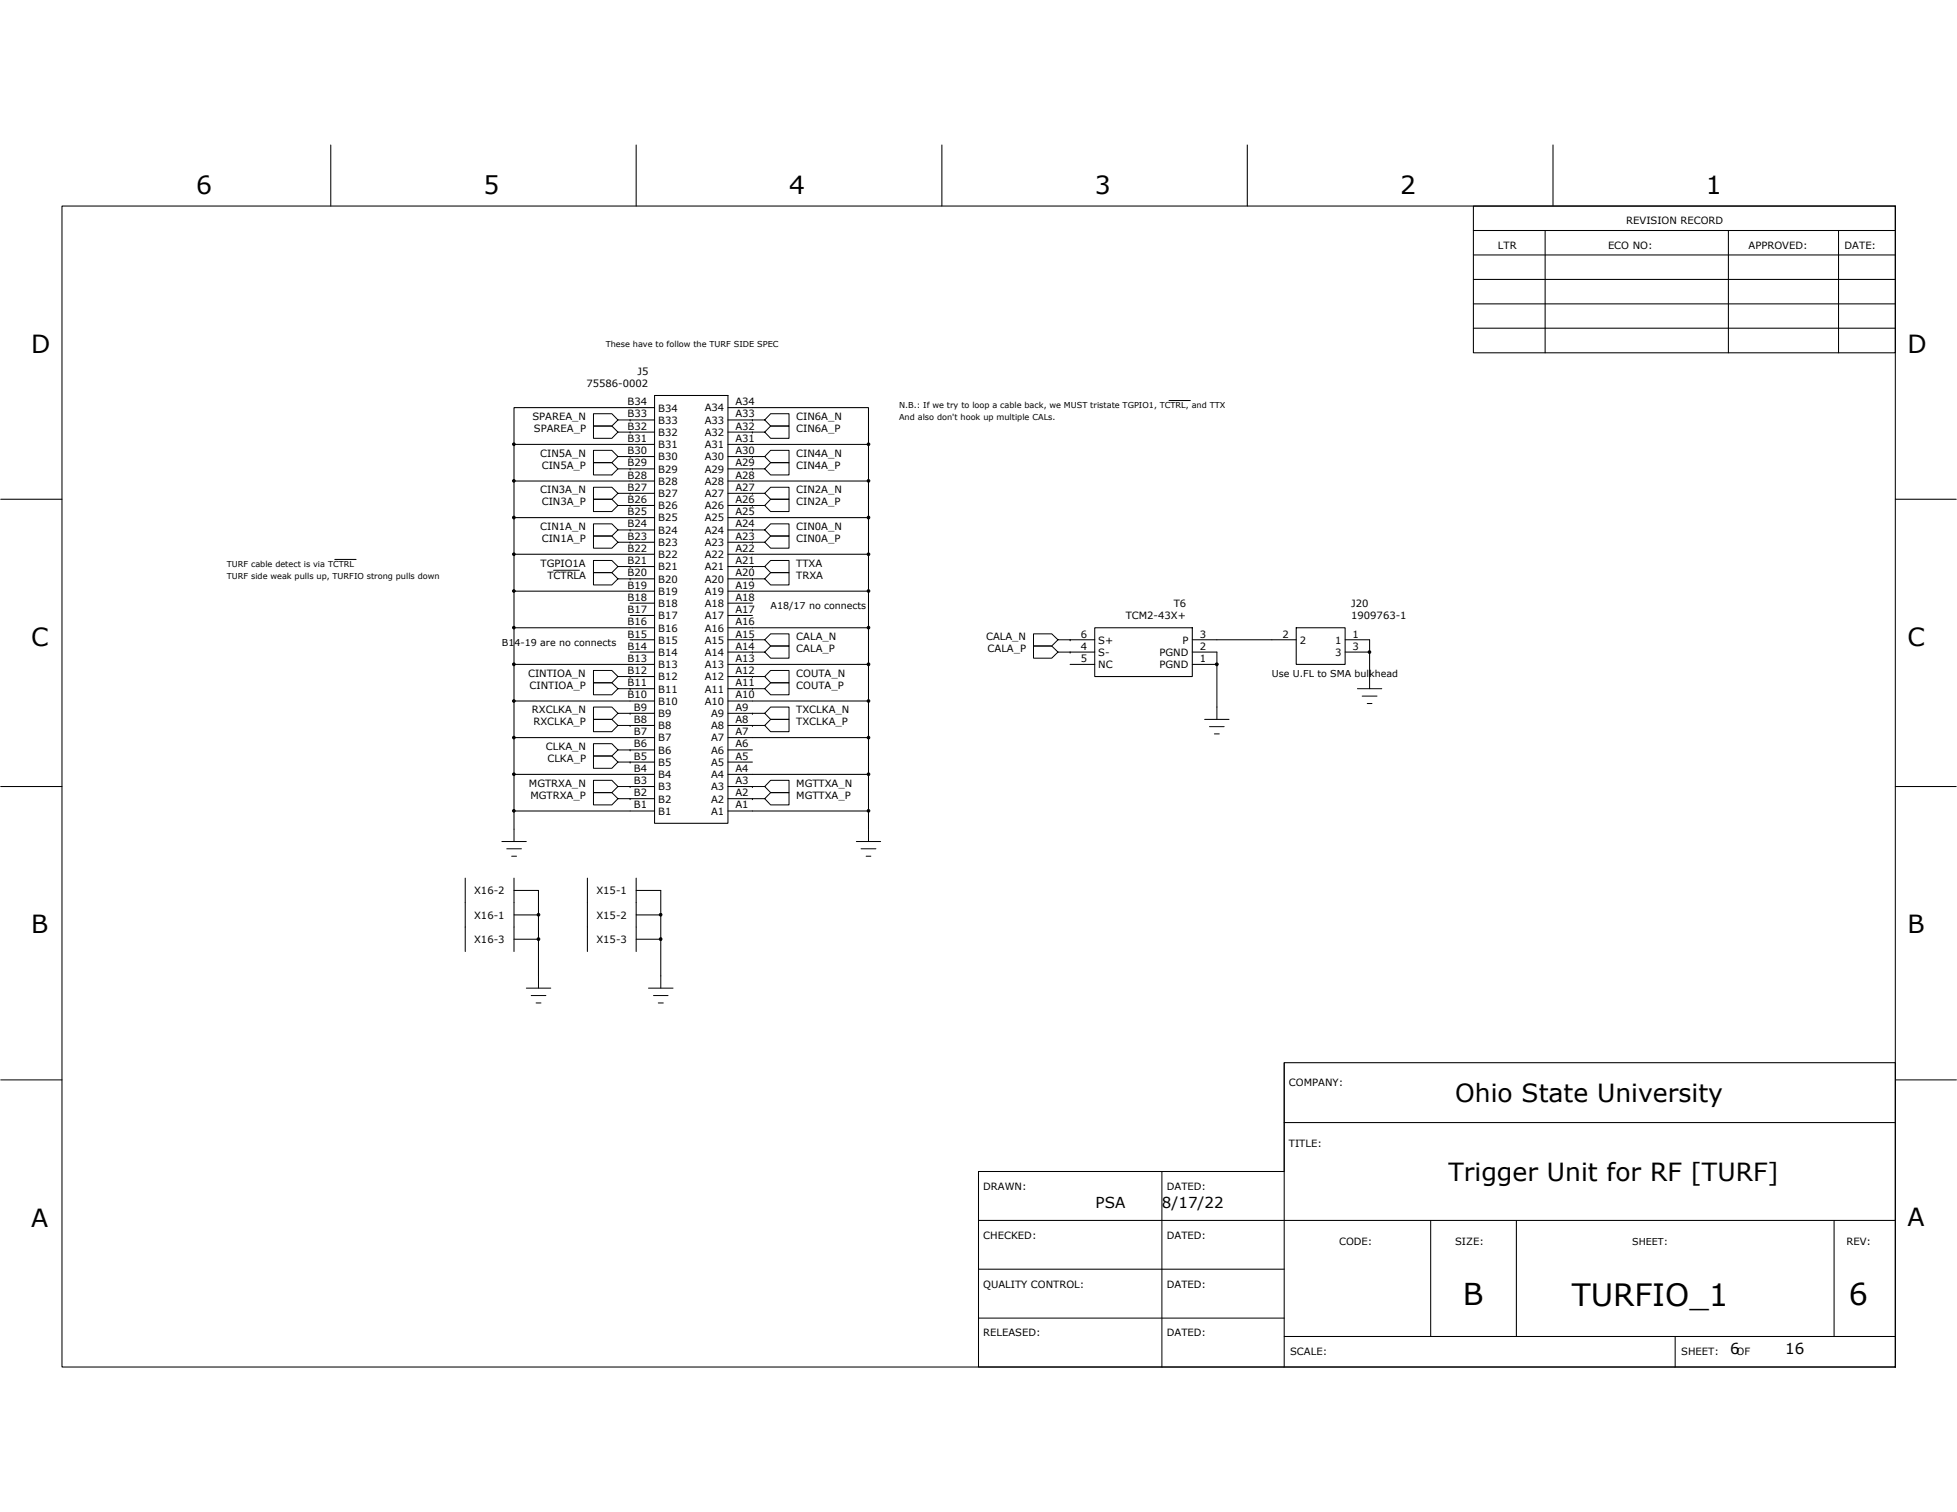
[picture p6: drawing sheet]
<svg xmlns="http://www.w3.org/2000/svg" width="279mm" height="216mm" viewBox="0 0 279 216" stroke-linecap="round" stroke-linejoin="round" font-family="sans-serif">
<g fill="none" stroke="#000" stroke-width=".15">
<path d="M8.8 29.4h261.8v165.8h-261.8zM47.2 20.7v8.7M90.8 20.7v8.7M134.5 20.7v8.7M178.1 20.7v8.7M210.4 32.9h60.2M210.4 36.4h60.2M210.4 39.9h60.2M210.4 29.4h60.2v21h-60.2zM220.6 32.9v17.5M221.7 20.7v8.7M246.8 32.9v17.5"/>
<path d="M262.5 32.9v17.5M90 60h.1M90 60h3.5M93.5 58.2h-20.1v5.3M93.5 56.5h10.4v61.1h-10.4zM103.9 58.2h20.1v5.3M103.9 60h3.5M107.4 60h.1M210.4 43.4h60.2M210.4 46.9h60.2M.1 71.3h8.7M73.4 79.1v5.3h20.1"/>
<path d="M90 77.4h.1M90 75.7h.1M90 61.7h.1M90 72.2h.1M90 70.4h.1M90 67h.1M90 65.2h.1M90 77.4h3.5M90 75.7h3.5M90 72.2h3.5M90 70.4h3.5M90 67h3.5"/>
<path d="M90 65.2h3.5M90 61.7h3.5M93.5 63.5h-20.1v10.4M93.5 73.9h-20.1v5.2M93.5 79.1h-20.1M93.5 68.7h-20.1M103.9 63.5h20.1v10.4M103.9 73.9h20.1v10.5M103.9 79.1h20.1M103.9 77.4h3.5M103.9 75.7h3.5M103.9 72.2h3.5"/>
<path d="M103.9 70.4h3.5M103.9 68.7h20.1M103.9 67h3.5M103.9 65.2h3.5M103.9 61.7h3.5M107.4 77.4h.1M107.4 75.7h.1M107.4 72.2h.1M107.4 70.4h.1M107.4 67h.1M107.4 65.2h.1M107.4 61.7h.1"/>
<path d="M270.6 71.3h8.7M73.4 84.4v5.2h20.1M73.4 89.6v10.5M90 82.7h.1M90 80.9h.1M90 98.3h3.5M90 96.6h3.5M90 93.1h3.5M90 91.4h3.5M90 87.9h3.5M90 86.1h3.5M90 82.7h3.5"/>
<path d="M90 80.9h3.5M90 98.3h.1M90 96.6h.1M93.5 94.9h-20.1M103.9 94.9h20.1v10.4M103.9 89.6h20.1v5.3M103.9 84.4h20.1v5.2M103.9 98.3h3.5M103.9 96.6h3.5M103.9 93.1h3.5M103.9 91.4h3.5M103.9 87.9h3.5"/>
<path d="M103.9 86.1h3.5M103.9 82.7h3.5M103.9 80.9h3.5M107.4 80.9h.1M107.4 82.7h.1M107.4 93.1h.1M107.4 91.4h.1M107.4 98.3h.1M107.4 96.6h.1M152.8 94.9h3.5M152.8 93.1h3.5M152.8 91.4h3.5"/>
<path d="M152.8 93.1h.1M152.8 91.4h.1M156.3 89.6h13.9v7h-13.9zM170.2 93.1h3.5v7.9M170.2 94.9h3.5M170.2 91.4h14.9M185.1 89.6h6.9v5.3h-6.9zM192 91.4h3.5v5.2M192 93.1h3.5M.1 112.3h8.7M90 114h.1M90 112.3h.1"/>
<path d="M90 108.8h.1M90 107.1h.1M90 103.6h.1M90 101.9h.1M90 112.3h3.5M90 114h3.5M90 108.8h3.5M90 107.1h3.5M90 103.6h3.5M90 101.9h3.5M93.5 100.1h-20.1v5.2M93.5 105.3h-20.1v10.5"/>
<path d="M93.5 115.8h-20.1v2.6M93.5 110.6h-20.1M103.9 105.3h20.1v5.3M103.9 110.6h20.1v5.2M103.9 115.8h20.1v2.6M103.9 112.3h3.5M103.9 114h3.5M103.9 108.8h3.5M103.9 107.1h3.5M103.9 103.6h3.5M103.9 101.9h3.5M103.9 100.1h20.1"/>
<path d="M107.4 114h.1M107.4 112.3h.1M107.4 103.6h.1M107.4 101.9h.1M270.6 112.3h8.7M66.4 125.4v10.5M73.4 127.1h3.5v12.3M73.4 130.6h3.5M73.4 134.1h3.5M73.4 125.4v10.5M83.9 125.4v10.5M90.8 127.1h3.5v12.3"/>
<path d="M90.8 125.4v10.5M90.8 130.6h3.5M90.8 134.1h3.5M.1 154.2h8.7M183.3 151.7v43.5M270.6 154.2h8.7M139.7 167.3h43.6v-15.6h87.3v43.5h-130.9zM139.7 174.3h130.9M165.9 167.3v27.9M183.3 160.3h87.3M204.3 174.3v16.5M216.5 174.3v16.5"/>
<path d="M261.9 174.3v16.5M139.7 181.2h43.6M139.7 188.2h43.6M183.3 190.8h87.3M239.2 190.8v4.4"/>
</g>
<g fill="none" stroke="#000" stroke-width=".14">
<path d="M88.2 60l-.8-.9h-2.7v1.7h2.7l.8-.8h1.8M107.4 60h1.8l.8 .8h2.6v-1.7h-2.6l-.8 .9M166.9 57.2h3M47.8 79.9h3M88.2 77.4l-.8-.9h-2.7v1.8h2.7l.8-.9h1.8M88.2 75.7l-.8-.9h-2.7v1.7h2.7l.8-.8h1.8M88.2 61.7l-.8-.9h-2.7v1.8h2.7l.8-.9h1.8M88.2 72.2l-.8-.9h-2.7v1.7h2.7l.8-.8h1.8M88.2 70.4l-.8-.8h-2.7v1.7h2.7l.8-.9h1.8M88.2 65.2l-.8-.9h-2.7v1.8h2.7l.8-.9h1.8M90 67h-1.8l-.8 .8h-2.7v-1.7h2.7l.8 .9M107.4 77.4h1.8l.8 .9h2.6v-1.8h-2.6l-.8 .9"/>
<path d="M107.4 75.7h1.8l.8 .8h2.6v-1.7h-2.6l-.8 .9M107.4 72.2h1.8l.8 .8h2.6v-1.7h-2.6l-.8 .9M107.4 70.4h1.8l.8 .9h2.6v-1.7h-2.6l-.8 .8M107.4 67h1.8l.8 .8h2.6v-1.7h-2.6l-.8 .9M107.4 65.2h1.8l.8 .9h2.6v-1.8h-2.6l-.8 .9M107.4 61.7h1.8l.8 .9h2.6v-1.8h-2.6l-.8 .9M79 81.4h3.7M88.2 98.3l-.8-.8h-2.7v1.7h2.7l.8-.9h1.8M88.2 96.6l-.8-.9h-2.7v1.8h2.7l.8-.9h1.8M88.2 82.7l-.8-.9h-2.7v1.7h2.7l.8-.8h1.8M88.2 80.9l-.8-.9h-2.7v1.8h2.7l.8-.9h1.8M107.4 80.9h1.8l.8 .9h2.6v-1.8h-2.6l-.8 .9"/>
<path d="M107.4 93.1h1.8l.8 .9h2.6v-1.8h-2.6l-.8 .9M107.4 91.4h1.8l.8 .8h2.6v-1.7h-2.6l-.8 .9M107.4 98.3h1.8l.8 .9h2.6v-1.7h-2.6l-.8 .8M107.4 96.6h1.8l.8 .9h2.6v-1.8h-2.6l-.8 .9M107.4 82.7h1.8l.8 .8h2.6v-1.7h-2.6l-.8 .9M151 91.4l-.8-.9h-2.6v1.7h2.6l.8-.8h1.8M151 93.1l-.8-.9h-2.6v1.8h2.6l.8-.9h1.8M193.8 98.3h3.5M194.5 99.4h2.1M195.5 96.6v1.7M73.4 118.4v1.8M88.2 114l-.8-.8h-2.7v1.7h2.7l.8-.9h1.8"/>
<path d="M88.2 112.3l-.8-.9h-2.7v1.8h2.7l.8-.9h1.8M88.2 108.8l-.8-.9h-2.7v1.8h2.7l.8-.9h1.8M88.2 107.1l-.8-.9h-2.7v1.7h2.7l.8-.8h1.8M88.2 103.6l-.8-.9h-2.7v1.8h2.7l.8-.9h1.8M88.2 101.9l-.8-.9h-2.7v1.7h2.7l.8-.8h1.8M107.4 114h1.8l.8 .9h2.6v-1.7h-2.6l-.8 .8M107.4 112.3h1.8l.8 .9h2.6v-1.8h-2.6l-.8 .9M107.4 103.6h1.8l.8 .9h2.6v-1.8h-2.6l-.8 .9M107.4 101.9h1.8l.8 .8h2.6v-1.7h-2.6l-.8 .9M124 118.4v1.8M172 102.7h3.5M172.7 103.8h2.1"/>
<path d="M173.4 104.8h.7M173.7 101v1.7M195.2 100.5h.7M71.6 120.2h3.5M72.3 121.2h2.1M73 122.3h.7M76.9 139.4v1.7M94.3 139.4v1.7M122.3 120.2h3.4M122.9 121.2h2.2M123.7 122.3h.6M75.1 141.1h3.5"/>
<path d="M75.8 142.2h2.1M76.5 143.2h.7M92.6 141.1h3.5M93.3 142.2h2.1M94 143.2h.7"/>
</g>
<g fill="#000" stroke="#000" stroke-width=".14">
<path d="M73.2 73.8h.3v.2h-.3z" fill-rule="evenodd"/>
<path d="M123.9 73.8h.2v.2h-.2z" fill-rule="evenodd"/>
<path d="M73.2 94.7h.3v.3h-.3z" fill-rule="evenodd"/>
<path d="M123.9 94.7h.2v.3h-.2z" fill-rule="evenodd"/>
<path d="M76.7 134h.3v.2h-.3z" fill-rule="evenodd"/>
<path d="M94.2 134h.3v.2h-.3z" fill-rule="evenodd"/>
<circle cx="73.4" cy="63.4" r=".19"/>
<circle cx="73.4" cy="79.1" r=".19"/>
<circle cx="73.4" cy="68.7" r=".19"/>
<circle cx="124" cy="63.4" r=".19"/>
<circle cx="124" cy="68.7" r=".19"/>
<circle cx="124" cy="79.1" r=".19"/>
<circle cx="73.4" cy="89.6" r=".19"/>
<circle cx="73.4" cy="84.4" r=".19"/>
<circle cx="124" cy="89.6" r=".19"/>
<circle cx="124" cy="84.4" r=".19"/>
<circle cx="173.7" cy="94.9" r=".2"/>
<circle cx="195.5" cy="93.1" r=".19"/>
<circle cx="73.4" cy="110.6" r=".19"/>
<circle cx="73.4" cy="115.8" r=".19"/>
<circle cx="73.4" cy="100.1" r=".19"/>
<circle cx="73.4" cy="105.3" r=".19"/>
<circle cx="124" cy="110.6" r=".19"/>
<circle cx="124" cy="105.3" r=".19"/>
<circle cx="124" cy="115.8" r=".19"/>
<circle cx="124" cy="100.1" r=".19"/>
<circle cx="76.9" cy="130.6" r=".19"/>
<circle cx="94.3" cy="130.6" r=".19"/>
</g>
<text font-size="4.4" x="224.4" y="186.4">TURFIO_1</text>
<g font-size="4.3">
<text x="208.9" y="186.4">B</text>
<text x="264" y="186.4">6</text>
</g>
<g font-size="3.6">
<text x="28" y="27.7">6</text>
<text x="69" y="27.7">5</text>
<text x="112.6" y="27.7">4</text>
<text x="156.3" y="27.7">3</text>
<text x="199.9" y="27.7">2</text>
<text x="243.5" y="27.7">1</text>
<text x="4.5" y="50.4">D</text>
<text x="272.3" y="50.4">D</text>
<text x="4.5" y="92.2">C</text>
<text x="272.3" y="92.2">C</text>
<text x="4.5" y="133.2">B</text>
<text x="272.3" y="133.2">B</text>
<text x="207.8" y="157.3">Ohio State University</text>
<text x="206.8" y="168.6">Trigger Unit for RF [TURF]</text>
<text x="4.5" y="175.1">A</text>
<text x="272.3" y="175.1">A</text>
</g>
<g font-size="2.2">
<text x="156.4" y="172.5">PSA</text>
<text x="165.9" y="172.5">8/17/22</text>
<text x="247" y="193.4">6</text>
<text x="254.9" y="193.4">16</text>
</g>
<g font-size="1.4">
<text x="213.9" y="35.5">LTR</text>
<text x="229.6" y="35.5">ECO NO:</text>
<text x="232.2" y="32">REVISION RECORD</text>
<text x="249.6" y="35.5">APPROVED:</text>
<text x="263.4" y="35.5">DATE:</text>
<text x="91" y="53.5">J5</text>
<text x="76" y="60">SPAREA_N</text>
<text x="83.7" y="55.3">75586-0002</text>
<text x="89.6" y="59.6">B33</text>
<text x="89.6" y="57.9">B34</text>
<text x="94" y="58.8">B34</text>
<text x="100.6" y="58.8">A34</text>
<text x="105" y="59.6">A33</text>
<text x="105" y="57.9">A34</text>
<text x="113.7" y="60">CIN6A_N</text>
<text x="76.2" y="61.7">SPAREA_P</text>
<text x="77.1" y="65.2">CIN5A_N</text>
<text x="89.6" y="64.9">B30</text>
<text x="89.6" y="63.1">B31</text>
<text x="89.6" y="61.4">B32</text>
<text x="94" y="65.7">B30</text>
<text x="94" y="64">B31</text>
<text x="94" y="62.3">B32</text>
<text x="94" y="60.5">B33</text>
<text x="100.6" y="65.7">A30</text>
<text x="100.6" y="64">A31</text>
<text x="100.6" y="62.3">A32</text>
<text x="100.6" y="60.5">A33</text>
<text x="105" y="64.9">A30</text>
<text x="105" y="63.1">A31</text>
<text x="105" y="61.4">A32</text>
<text x="113.7" y="65.2">CIN4A_N</text>
<text x="113.7" y="61.7">CIN6A_P</text>
<text x="77.1" y="70.4">CIN3A_N</text>
<text x="77.3" y="67">CIN5A_P</text>
<text x="89.6" y="71.8">B26</text>
<text x="89.6" y="70.1">B27</text>
<text x="89.6" y="68.3">B28</text>
<text x="89.6" y="66.6">B29</text>
<text x="94" y="71">B27</text>
<text x="94" y="69.2">B28</text>
<text x="94" y="67.5">B29</text>
<text x="100.6" y="71">A27</text>
<text x="100.6" y="69.2">A28</text>
<text x="100.6" y="67.5">A29</text>
<text x="105" y="71.8">A26</text>
<text x="105" y="70.1">A27</text>
<text x="105" y="68.3">A28</text>
<text x="105" y="66.6">A29</text>
<text x="113.7" y="70.4">CIN2A_N</text>
<text x="113.7" y="67">CIN4A_P</text>
<text x="77.1" y="75.7">CIN1A_N</text>
<text x="77.3" y="77.4">CIN1A_P</text>
<text x="77.3" y="72.2">CIN3A_P</text>
<text x="89.6" y="77.1">B23</text>
<text x="89.6" y="75.3">B24</text>
<text x="89.6" y="73.6">B25</text>
<text x="94" y="78">B23</text>
<text x="94" y="76.2">B24</text>
<text x="94" y="74.5">B25</text>
<text x="94" y="72.7">B26</text>
<text x="100.6" y="78">A23</text>
<text x="100.6" y="76.2">A24</text>
<text x="100.6" y="74.5">A25</text>
<text x="100.6" y="72.7">A26</text>
<text x="105" y="77.1">A23</text>
<text x="105" y="75.3">A24</text>
<text x="105" y="73.6">A25</text>
<text x="113.7" y="77.4">CIN0A_P</text>
<text x="113.7" y="75.7">CIN0A_N</text>
<text x="113.7" y="72.2">CIN2A_P</text>
<text x="77.2" y="80.9">TGPIO1A</text>
<text x="78.1" y="82.7">TCTRLA</text>
<text x="89.6" y="82.3">B20</text>
<text x="89.6" y="80.5">B21</text>
<text x="89.6" y="78.8">B22</text>
<text x="94" y="83.2">B20</text>
<text x="94" y="81.4">B21</text>
<text x="94" y="79.7">B22</text>
<text x="100.6" y="83.2">A20</text>
<text x="100.6" y="81.4">A21</text>
<text x="100.6" y="79.7">A22</text>
<text x="105" y="82.3">A20</text>
<text x="105" y="80.5">A21</text>
<text x="105" y="78.8">A22</text>
<text x="113.7" y="80.9">TTXA</text>
<text x="113.7" y="82.7">TRXA</text>
<text x="89.6" y="85.8">B18</text>
<text x="89.6" y="84.1">B19</text>
<text x="89.6" y="89.3">B16</text>
<text x="89.6" y="87.5">B17</text>
<text x="94" y="88.4">B17</text>
<text x="94" y="86.7">B18</text>
<text x="94" y="85">B19</text>
<text x="100.6" y="88.4">A17</text>
<text x="100.6" y="86.7">A18</text>
<text x="100.6" y="85">A19</text>
<text x="105" y="89.3">A16</text>
<text x="105" y="87.5">A17</text>
<text x="105" y="85.8">A18</text>
<text x="105" y="84.1">A19</text>
<text x="110" y="87">A18/17 no connects</text>
<text x="160.7" y="88.4">TCM2-43X+</text>
<text x="167.6" y="86.7">T6</text>
<text x="192.9" y="86.7">J20</text>
<text x="192.9" y="88.4">1909763-1</text>
<text x="71.6" y="92.2">B14-19 are no connects</text>
<text x="89.6" y="94.5">B13</text>
<text x="89.6" y="92.8">B14</text>
<text x="89.6" y="91">B15</text>
<text x="94" y="95.4">B13</text>
<text x="94" y="93.7">B14</text>
<text x="94" y="91.9">B15</text>
<text x="94" y="90.2">B16</text>
<text x="100.6" y="95.4">A13</text>
<text x="100.6" y="93.7">A14</text>
<text x="100.6" y="91.9">A15</text>
<text x="100.6" y="90.2">A16</text>
<text x="105" y="94.5">A13</text>
<text x="105" y="92.8">A14</text>
<text x="105" y="91">A15</text>
<text x="113.7" y="93.1">CALA_P</text>
<text x="113.7" y="91.4">CALA_N</text>
<text x="140.8" y="91.4">CALA_N</text>
<text x="141" y="93.1">CALA_P</text>
<text x="154.3" y="94.5">5</text>
<text x="154.3" y="92.8">4</text>
<text x="154.3" y="91">6</text>
<text x="156.8" y="95.4">NC</text>
<text x="156.8" y="93.7">S-</text>
<text x="156.8" y="91.9">S+</text>
<text x="165.5" y="95.4">PGND</text>
<text x="165.5" y="93.7">PGND</text>
<text x="168.8" y="91.9">P</text>
<text x="171.3" y="94.5">1</text>
<text x="171.3" y="92.8">2</text>
<text x="171.3" y="91">3</text>
<text x="183.1" y="91">2</text>
<text x="185.6" y="91.9">2</text>
<text x="190.6" y="91.9">1</text>
<text x="190.6" y="93.7">3</text>
<text x="193.1" y="91">1</text>
<text x="193.1" y="92.8">3</text>
<text x="75.4" y="96.6">CINTIOA_N</text>
<text x="75.6" y="98.3">CINTIOA_P</text>
<text x="75.9" y="101.9">RXCLKA_N</text>
<text x="89.6" y="99.7">B10</text>
<text x="89.6" y="98">B11</text>
<text x="89.6" y="96.3">B12</text>
<text x="90.5" y="101.5">B9</text>
<text x="94" y="100.6">B10</text>
<text x="94" y="98.9">B11</text>
<text x="94" y="97.2">B12</text>
<text x="100.6" y="100.6">A10</text>
<text x="100.6" y="98.9">A11</text>
<text x="100.6" y="97.2">A12</text>
<text x="105" y="101.5">A9</text>
<text x="105" y="99.7">A10</text>
<text x="105" y="98">A11</text>
<text x="105" y="96.3">A12</text>
<text x="113.7" y="101.9">TXCLKA_N</text>
<text x="113.7" y="98.3">COUTA_P</text>
<text x="113.7" y="96.6">COUTA_N</text>
<text x="181.6" y="96.6">Use U.FL to SMA bulkhead</text>
<text x="76.2" y="103.6">RXCLKA_P</text>
<text x="77.9" y="107.1">CLKA_N</text>
<text x="90.5" y="106.7">B6</text>
<text x="90.5" y="105">B7</text>
<text x="90.5" y="103.2">B8</text>
<text x="94" y="107.6">B6</text>
<text x="94" y="105.9">B7</text>
<text x="94" y="104.1">B8</text>
<text x="94" y="102.4">B9</text>
<text x="101.5" y="107.6">A6</text>
<text x="101.5" y="105.9">A7</text>
<text x="101.5" y="104.1">A8</text>
<text x="101.5" y="102.4">A9</text>
<text x="105" y="106.7">A6</text>
<text x="105" y="105">A7</text>
<text x="105" y="103.2">A8</text>
<text x="113.7" y="103.6">TXCLKA_P</text>
<text x="75.5" y="112.3">MGTRXA_N</text>
<text x="78.1" y="108.8">CLKA_P</text>
<text x="90.5" y="113.7">B2</text>
<text x="90.5" y="112">B3</text>
<text x="90.5" y="110.2">B4</text>
<text x="90.5" y="108.5">B5</text>
<text x="94" y="112.9">B3</text>
<text x="94" y="111.1">B4</text>
<text x="94" y="109.4">B5</text>
<text x="101.5" y="112.9">A3</text>
<text x="101.5" y="111.1">A4</text>
<text x="101.5" y="109.4">A5</text>
<text x="105" y="113.7">A2</text>
<text x="105" y="112">A3</text>
<text x="105" y="110.2">A4</text>
<text x="105" y="108.5">A5</text>
<text x="113.7" y="112.3">MGTTXA_N</text>
<text x="75.7" y="114">MGTRXA_P</text>
<text x="90.5" y="115.4">B1</text>
<text x="94" y="116.4">B1</text>
<text x="94" y="114.6">B2</text>
<text x="101.5" y="116.4">A1</text>
<text x="101.5" y="114.6">A2</text>
<text x="105" y="115.4">A1</text>
<text x="113.7" y="114">MGTTXA_P</text>
<text x="67.7" y="127.7">X16-2</text>
<text x="67.7" y="131.2">X16-1</text>
<text x="85.2" y="127.7">X15-1</text>
<text x="85.2" y="131.2">X15-2</text>
<text x="67.7" y="134.6">X16-3</text>
<text x="85.2" y="134.6">X15-3</text>
<text x="184" y="155.1">COMPANY:</text>
<text x="184" y="163.8">TITLE:</text>
<text x="140.4" y="169.9">DRAWN:</text>
<text x="166.6" y="169.9">DATED:</text>
<text x="140.4" y="176.9">CHECKED:</text>
<text x="166.6" y="176.9">DATED:</text>
<text x="191.2" y="177.8">CODE:</text>
<text x="207.8" y="177.8">SIZE:</text>
<text x="233" y="177.8">SHEET:</text>
<text x="263.6" y="177.8">REV:</text>
<text x="140.4" y="183.9">QUALITY CONTROL:</text>
<text x="166.6" y="183.9">DATED:</text>
<text x="140.4" y="190.8">RELEASED:</text>
<text x="166.6" y="190.8">DATED:</text>
<text x="184.2" y="193.4">SCALE:</text>
<text x="240" y="193.4">SHEET:</text>
<text x="247.9" y="193.4">OF</text>
</g>
<g font-size="1.2">
<text x="86.5" y="49.5">These have to follow the TURF SIDE SPEC</text>
<text x="128.4" y="58.2">N.B.: If we try to loop a cable back, we MUST tristate TGPIO1, TCTRL, and TTX</text>
<text x="128.4" y="60">And also don't hook up multiple CALs.</text>
<text x="32.4" y="80.9">TURF cable detect is via TCTRL</text>
<text x="32.4" y="82.7">TURF side weak pulls up, TURFIO strong pulls down</text>
</g>
</svg>
